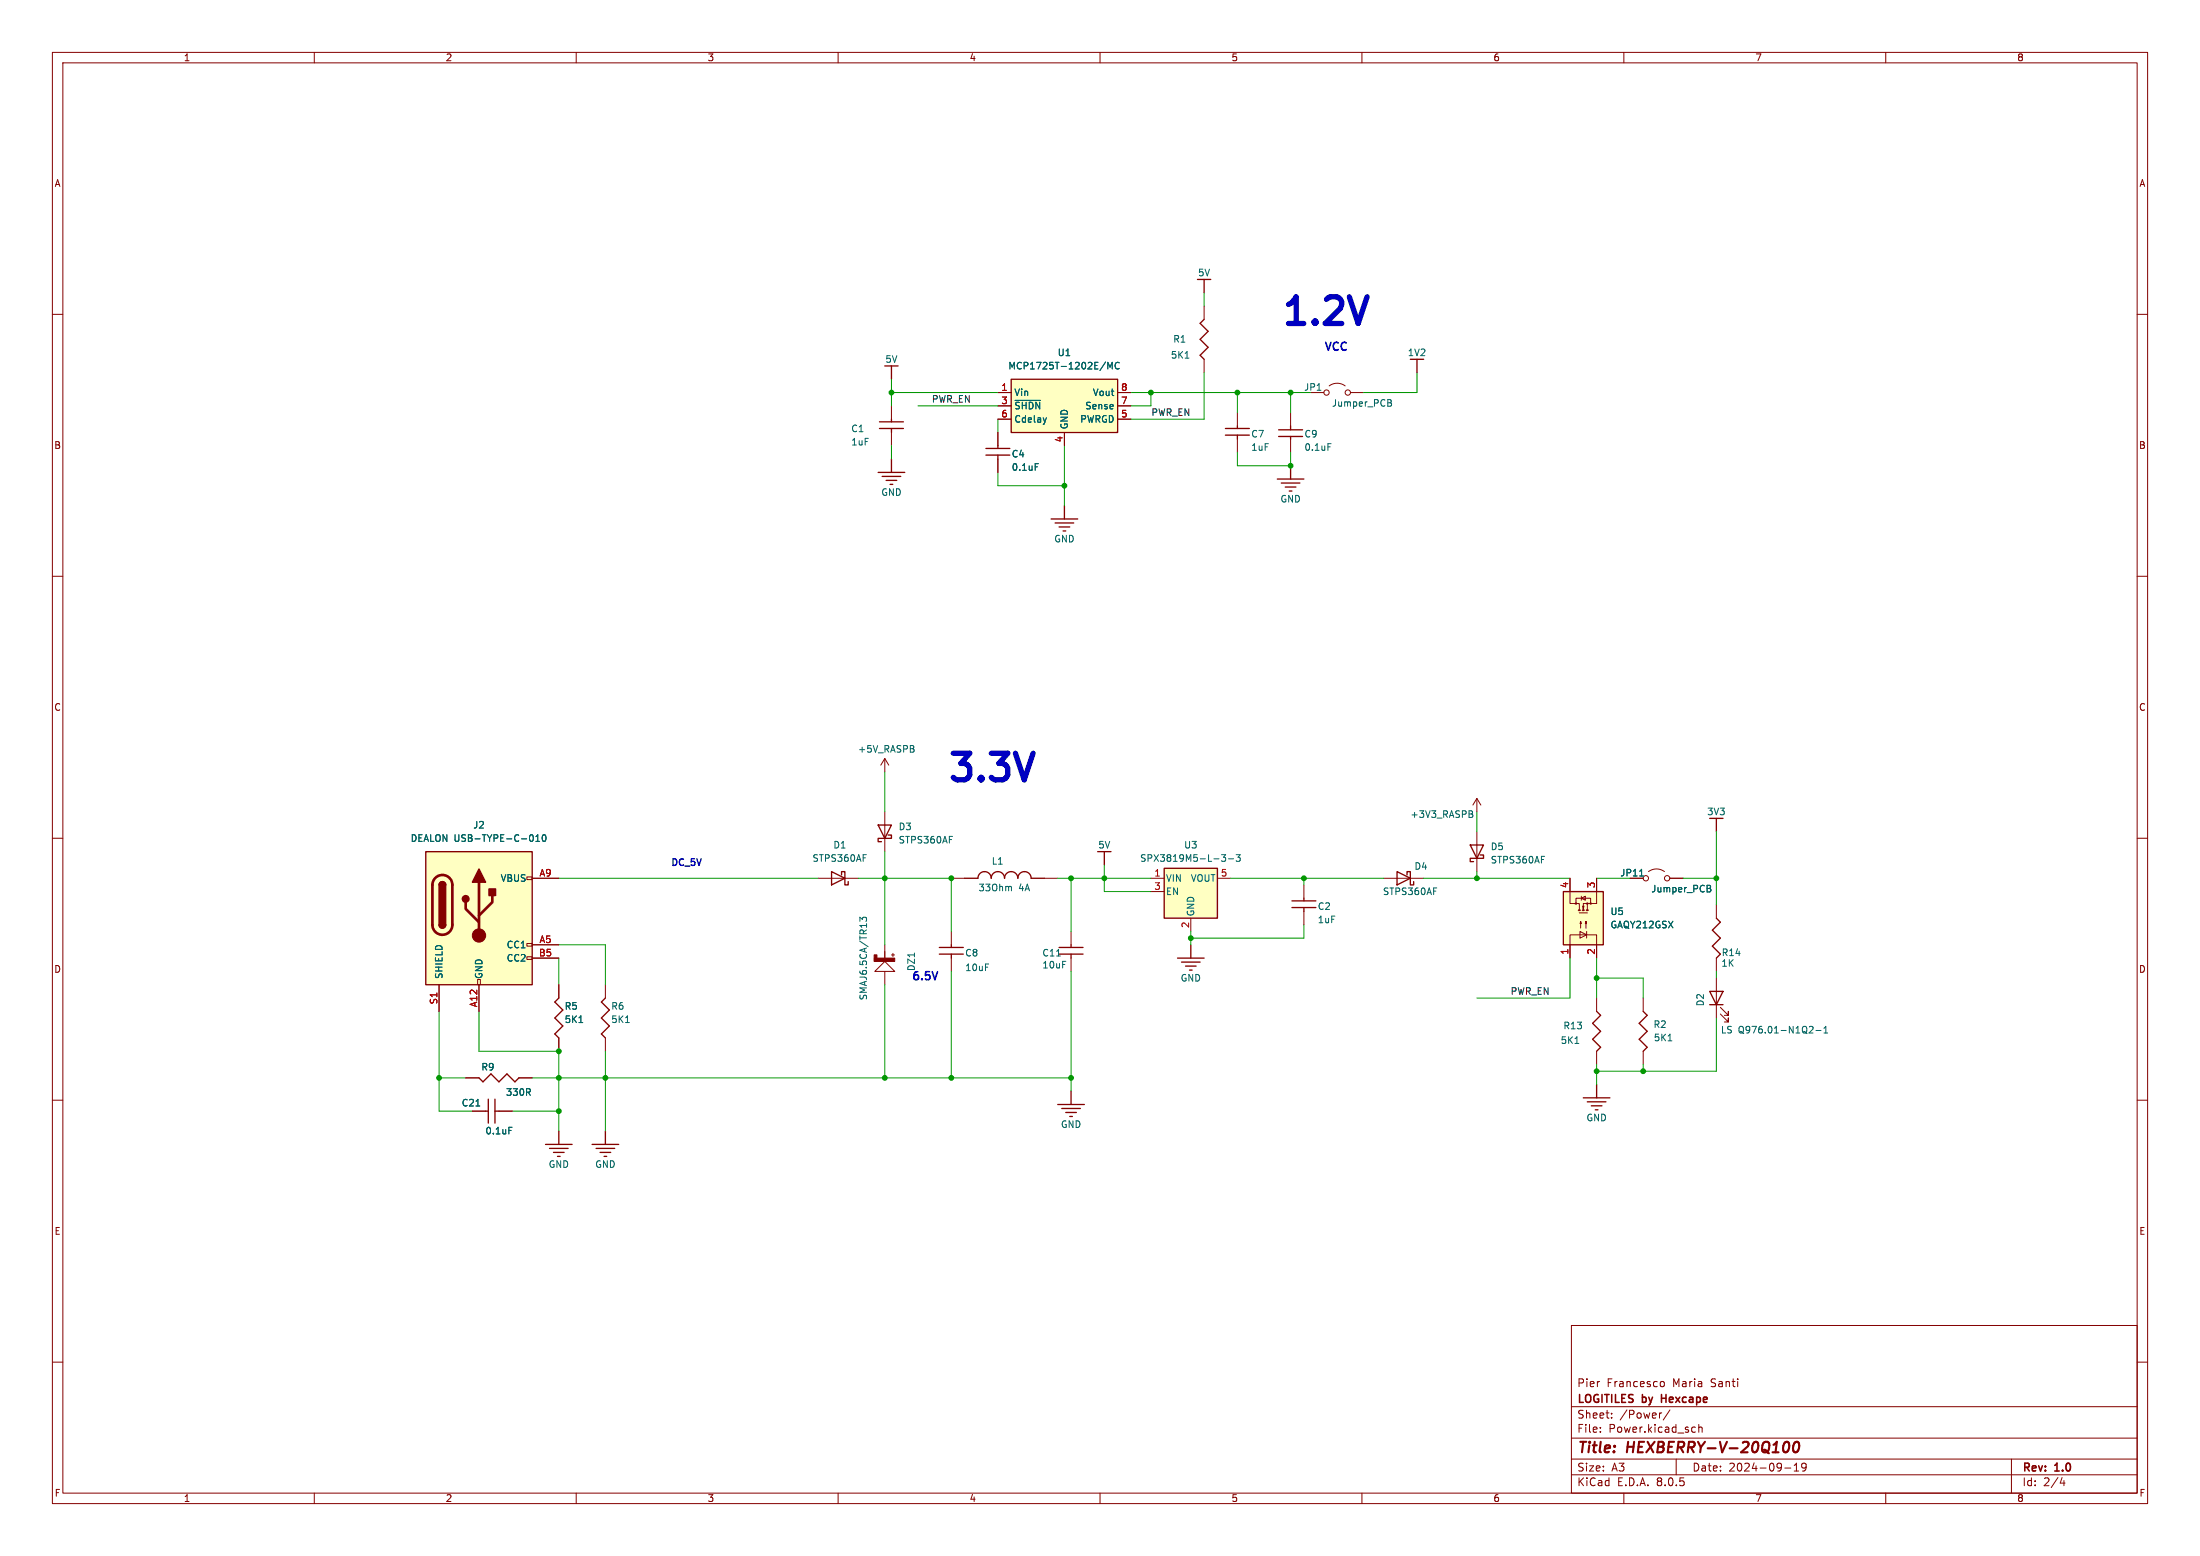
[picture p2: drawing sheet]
<svg xmlns="http://www.w3.org/2000/svg" width="420mm" height="297mm" viewBox="0 0 420 297" stroke-linecap="round" stroke-linejoin="round" font-family="sans-serif">
<g fill="none" stroke="#840000" stroke-width=".19">
<path d="M10 10h400v277h-400zM12 12h396v273h-396zM60 10v2M110 10v2M160 10v2M210 10v2M260 10v2M310 10v2M360 10v2M10 60h2M408 60h2M10 110h2"/>
<path d="M408 110h2M10 160h2M168.9 144.8l-.8 1.3M168.9 144.8v2.5M168.9 144.8l.8 1.3M408 160h2M10 210h2M408 210h2M10 260h2M300 253h108v32h-108zM408 260h2M300 278.5h108"/>
<path d="M300 274.5h108M300 268.5h108M305.5 273.2v.2M305.5 272.5v.1M307.7 270.5v.2M307.7 269.8v.1M317.1 263.8l.3-.1 .3 .3-.1 .6h-.5M317.2 269.7l-.3 .1M318.8 269.1l-1.3 1.9M320 278.5v3M323.2 272.4l.5 .1M323.7 273.3l-.5 .1"/>
<path d="M324.3 272.5l.2-.1 .4 .1v.9M324.3 271.9v1.5M342.5 279.7l.4-.4v1.5M344.8 279.9l-.3 .3h-.3l-.3-.3 .2-.5 .4-.1 .2 .1a.99 .99 0 0 1-.3 1.4h-.3M384 278.5v6.5M60 285v2M110 285v2M160 285v2M210 285v2M260 285v2M300 281.5h108M310 285v2"/>
<path d="M340.7 280.2h1.2M342.5 280.8h.9M360 285v2M393.7 282l-.4 1.1h.9M394 282.6v1"/>
</g>
<path d="M340.8 275.3a.44 .44 0 0 1 .7 .3 1.15 1.15 0 0 1-.7 1.6M342.6 275.4a.46 .46 0 0 1 .5-.2 .46 .46 0 0 1 .3 .4 1.15 1.15 0 0 1-.7 1.6l-.2-.1a1.53 1.53 0 0 1 .1-1.7z" fill="none" stroke="#840000" stroke-width=".4"/>
<path d="M317.2 266.2v1.5M317.2 266.9h.8" fill="none" stroke="#840000" stroke-width=".3"/>
<path d="M174.4 143l.1 .2-.1 .3M174.4 142.4v.4" fill="none" stroke="#006464" stroke-width=".19"/>
<path d="M193 72.4h20.4v10.2h-20.4z" fill="#ffffc2"/>
<g fill="none" stroke="#840000" stroke-width=".25">
<path d="M193 72.4h20.4v10.2h-20.4zM233.9 83.1h4.6M233.9 81.8h4.6M236.2 81.3v.5M236.2 83.1v.7M243.8 91.4h5.1M244.1 83.3h4.6M244.1 82h4.6M244.6 92.2h3.6M245.4 93h2M246.1 93.7h.5M246.4 81.3v.7"/>
<path d="M246.4 83.3v.5M246.4 88.9v2.5M167.6 157.5h2.6l-1.3 2.5zM169.5 159.4h.7v.6h-2.6v.7h.7M184.1 167.6h2.6a1.27 1.27 0 0 1 1.3-1.2 1.27 1.27 0 0 1 1.2 1.2 1.27 1.27 0 0 1 1.3-1.2 1.27 1.27 0 0 1 1.3 1.2 1.27 1.27 0 0 1 1.2-1.2 1.27 1.27 0 0 1 1.3 1.2 1.27 1.27 0 0 1 1.3-1.2 1.27 1.27 0 0 1 1.2 1.2h2.6M210.8 162.6v2.5M266.7 166.4l2.5 1.2-2.5 1.3zM268.6 167v-.6h.6v2.5h.7v-.6M280.7 161.3h2.5l-1.3 2.5zM282.6 163.2h.6v.6h-2.5v.7h.6M179.3 182.1h4.6M179.3 180.8h4.6"/>
<path d="M181.6 180.3v.5M181.6 182.1v.8M202.2 182.1h4.6M202.2 180.8h4.6M204.5 180.3v.5M204.5 182.1v.8M304.8 193l.8 .8-1.6 1.5 1.6 1.6-1.6 1.5 1.6 1.5-.8 .8M91.4 205.7l.8 .8 1.5-1.5 1.5 1.5 1.6-1.5 1.5 1.5 .8-.8M104.1 218.4h5.1M104.9 219.2h3.6M105.7 220h2M106.7 215.9v2.5"/>
<path d="M113 218.4h5.1M113.8 219.2h3.5M114.6 220h2M115.6 215.9v2.5M201.9 210.8h5.1M202.7 211.6h3.5M203.5 212.3h2M204.2 213.1h.5M204.5 208.3v2.5M302.3 209.6h5M303 210.3h3.6M303.8 211.1h2"/>
<path d="M304.5 211.8h.6M304.8 207v2.6M106.4 220.7h.5M115.3 220.7h.5"/>
</g>
<g fill="none" stroke="#840000" stroke-width=".19">
<path d="M190.5 77.5h2.5M190.5 74.9h2.5M213.4 77.5h2.5M213.4 74.9h2.5M236.2 78.7v2.6M246.4 78.7v2.6M190.5 80h2.5M203.2 82.6v2.5M213.4 80h2.5M236.2 83.8v2.6M246.4 83.8v2.6M168.9 154.9v7.7"/>
<path d="M281.9 152.4l-.7 1.3M281.9 152.4v2.5M281.9 158.8v7.6M281.9 152.4l.8 1.3M181.6 167.6h2.5M181.6 177.8v2.5M199.4 167.6h2.5M204.5 177.8v2.5M264.2 167.6h7.6M168.9 183.5l1.9 1.9h-3.8zM168.9 180.3v2.6M168.9 185.4v2.6"/>
<path d="M181.6 182.9v2.5M204.5 182.9v2.5M304.8 190.5v2.5M88.9 205.7h2.5M99.1 205.7h2.5M304.8 200.7v2.5"/>
</g>
<g fill="none" stroke="#006464" stroke-width=".19">
<path d="M193.8 76.4h4.9M199.8 79.7l-.3 .9M211.1 69.1l-1.1 1.6M211.5 70.4v-1.2l.4 .9 .4-.9v1.2M213.7 69.3a.6 .6 0 0 0-.9 .4 .6 .6 0 0 0 .6 .7l.3-.1M253.5 84.7h.6M280.4 154.8l.7 .1v.2l-.2 .3M280.4 155.4h.5M280.9 155.4l.3 .2-.1 .3-.7 .1M164.2 175.9v-.8l.4 .4 .2-.4h.5l.1 .2-.1 .6M192.9 169.2l.2 .2v.6M201.7 182.5h.7"/>
<path d="M300.7 199.2h.7"/>
</g>
<g fill="#840000" stroke="#840000" stroke-width=".19">
<path d="M166.9 182.3h.5v1.2h-.5z"/>
<path d="M166.9 182.9h3.9v.6h-3.9z"/>
</g>
<path d="M298.4 170.2h7.7v10.1h-7.7z" fill="#ffffc2"/>
<path d="M298.4 170.2h7.7v10.1h-7.7z" fill="none" stroke="#840000" stroke-width=".25"/>
<g fill="none" stroke="#840000" stroke-width=".19">
<path d="M299.7 167.6v4.9h1.8v1.2M300.9 172.5v-1h2.8v1M301.6 177.8l1.3 .6-1.3 .7zM301.8 175.9l-.2 .4h.3l-.1-.4v1.3M301.9 171.5l.7-.4v.7zM301.9 171.1v.7M302.1 173h.3l-.1 .5zM302.8 175.9l-.2 .4h.3l-.1-.4v1.3M302.9 177.8v1.3M303 172.5v1.2M304.8 167.6v4.9h-2.5v1.2M299.7 182.9v-4.5h5.1v4.5"/>
<circle cx="300.9" cy="172.5" r=".13"/>
<circle cx="303" cy="172.5" r=".13"/>
<circle cx="303.7" cy="172.5" r=".13"/>
</g>
<path d="M301.5 174.2h1.5" fill="none" stroke="#840000" stroke-width=".2"/>
<path d="M301.4 173.7h.2M302.1 173.7h.3M302.9 173.7h.2" fill="none" stroke="#840000" stroke-width=".36"/>
<path d="M222.2 165.7h10.2v9.6h-10.2z" fill="#ffffc2"/>
<g fill="none" stroke="#840000" stroke-width=".25">
<path d="M229.9 53.3v2.6M229.9 61l-.8 .7 1.5 1.5-1.5 1.6 1.5 1.5-1.5 1.5 .8 .8M327.7 156.2v2.6M158.7 166.4l2.6 1.2-2.6 1.3zM160.7 167v-.6h.6v2.5h.6v-.6M222.2 165.7h10.2v9.6h-10.2zM246.6 173.2h4.6M246.6 172h4.6M248.9 171.5v.5M248.9 173.2v.8M327.7 175.3l.7 .7-1.5 1.5 1.5 1.6-1.5 1.5 1.5 1.5-.7 .8M106.7 190.5l-.8 .8 1.5 1.5-1.5 1.5 1.5 1.5-1.5 1.6 .8 .7"/>
<path d="M224.8 182.9h5.1M225.6 183.6h3.5M226.3 184.4h2M227.1 185.2h.5M227.3 180.3v2.6M313.7 193l.8 .8-1.6 1.5 1.6 1.6-1.6 1.5 1.6 1.5-.8 .8M326.4 189.2h2.5l-1.2 2.6zM326.4 191.8h2.5"/>
</g>
<g fill="none" stroke="#840000" stroke-width=".19">
<path d="M229.9 58.4v2.6M229.9 68.6v2.5M156.2 167.6h7.6M219.7 167.6h2.5M219.7 170.2h2.5M227.3 175.3v2.5M232.4 167.6h2.5M248.9 168.9v2.6M248.9 174v2.5M311.1 167.6h2.6M314.7 166.4a2.54 2.54 0 0 1 3.1 0M318.8 167.6h2.5"/>
<path d="M327.7 172.7v2.6M106.7 188v2.5M106.7 198.1v2.6M313.7 190.5v2.5M327.7 182.9v2.5M327.7 186.7v7.6M328.4 193.5l1.5 1.6v-.8v.8h-.7M328.4 192.3l1.5 1.5v-.8v.8h-.7M313.7 200.7v2.5"/>
<circle cx="314.2" cy="167.6" r=".51"/>
<circle cx="318.3" cy="167.6" r=".51"/>
</g>
<g fill="none" stroke="#006464" stroke-width=".19">
<path d="M226.3 68.4h.7M233.2 163.1h.8l-.4 .5 .3 .1v.6l-.2 .1-.5-.1M234.5 163.9h1M236 163.1h.8l-.5 .5 .4 .1v.6l-.2 .1-.5-.1M313 167.2h.7M325.9 169l.6 .1 .1 .2-.3 .3M325.9 169.6h.4M326.3 169.6l.3 .2v.3l-.7 .2M110.5 195.2h.8M318.5 198.7h.7M345.6 195.9l.4 .1 .1 .3-.8 .9h.8M346.7 196.7h.9"/>
<path d="M348.2 197.2h.7M348.2 196.3l.4-.4v1.3"/>
</g>
<path d="M81.3 162.6h20.3v25.4h-20.3z" fill="#ffffc2"/>
<g fill="none" stroke="#840000" stroke-width=".19">
<path d="M170.2 77.5v2.5M190.5 74.9h2.5M190.5 77.5h2.5M213.4 74.9h2.5M213.4 77.5h2.5M250.2 74.9h2.5M253.7 73.7a2.54 2.54 0 0 1 3.1 0M257.8 74.9h2.5M170.2 82.6v2.5M190.5 82.6v2.5M190.5 87.6v2.6M190.5 80h2.5"/>
<path d="M203.2 82.6v2.5M213.4 80h2.5M100.6 167.4h1v.5h-1zM101.6 167.6h5.1M299.7 167.6v2.6M304.8 167.6v2.6M311.1 167.6h2.6M318.8 167.6h2.5M83.8 188v5M91.2 186.9h.5v1.1h-.5zM91.4 188v5M100.6 182.6h1v.5h-1z"/>
<path d="M100.6 180.1h1v.5h-1zM101.6 180.3h5.1M101.6 182.9h5.1M106.7 188v2.5M106.7 198.1v2.6M115.6 188v2.5M115.6 198.1v2.6M299.7 180.3v2.6M304.8 180.3v2.6M88.9 205.7h2.5M90.2 212.1h2.5M95.2 212.1h2.6"/>
<path d="M99.1 205.7h2.5"/>
<circle cx="253.2" cy="74.9" r=".51"/>
<circle cx="257.3" cy="74.9" r=".51"/>
</g>
<g fill="none" stroke="#840000" stroke-width=".25">
<path d="M170.2 69.9v2.5M270.5 68.6v2.5M167.6 90.2h5.1M167.9 81.8h4.6M167.9 80.5h4.6M168.4 90.9h3.6M169.2 91.7h2M169.9 92.5h.5M170.2 80v.5M170.2 81.8v.8M170.2 87.6v2.6M188.2 86.9h4.6"/>
<path d="M188.2 85.6h4.6M190.5 85.1v.5M190.5 86.9v.7M200.7 99.1h5M201.4 99.8h3.6M203.2 96.5v2.6M202.2 100.6h2M202.9 101.3h.6M81.3 162.6h20.3v25.4h-20.3zM83.8 176.5a.64 .64 0 0 0 .7 .7 .64 .64 0 0 0 .6-.7M83.8 168.9a.64 .64 0 0 1 .7-.6 .64 .64 0 0 1 .6 .6M115.6 190.5l-.8 .8 1.5 1.5-1.5 1.5 1.5 1.5-1.5 1.6 .8 .7"/>
<path d="M92.7 212.1h.5M93.2 209.8v4.6M94.5 209.8v4.6M94.5 212.1h.7"/>
</g>
<path d="M83.1 167.6a1.9 1.9 0 0 1 2.1-.4 1.9 1.9 0 0 1 1.2 1.7v7.6a1.91 1.91 0 0 1-1.9 1.9 1.91 1.91 0 0 1-2-1.9l.1-7.7 .1-.7zM88.9 172.2v1.3l2.5 2.5M91.4 168.4v10.2M94 170.9v1.3l-2.6 2.6" fill="none" stroke="#840000" stroke-width=".51"/>
<g fill="#840000" stroke="#840000" stroke-width=".25">
<path d="M83.8 176.5h1.3a.64 .64 0 0 1-.6 .7 .64 .64 0 0 1-.7-.7z"/>
<path d="M83.8 168.9h1.3v7.6h-1.3z"/>
<path d="M84 168.5a.64 .64 0 0 1 .7-.2 .64 .64 0 0 1 .4 .6h-1.3z"/>
<path d="M91.4 165.9l1.3 2.5h-2.5z"/>
<path d="M93.3 169.7h1.3v1.2h-1.3z"/>
<circle cx="88.9" cy="171.6" r=".63"/>
</g>
<circle cx="91.4" cy="178.6" r="1.27" fill="#840000" stroke="#840000" stroke-width=".19"/>
<g fill="none" stroke="#006464" stroke-width=".19">
<path d="M193.8 76.4h4.9M199.8 79.7l-.3 .9M211.1 69.1l-1.1 1.6M211.5 70.4v-1.2l.4 .9 .4-.9v1.2M213.7 69.3a.6 .6 0 0 0-.9 .4 .6 .6 0 0 0 .6 .7l.3-.1M264.9 76.3l.6 .1 .1 .2-.2 .3M264.9 76.9h.5M265.4 76.9l.3 .2-.1 .3-.7 .1M197.6 88.5h.6M101.4 159.3a.68 .68 0 0 1 .4 .7 .68 .68 0 0 1-.4 .6M102.3 159.7l.4-.4v1.3M103.7 159.4l.1-.1a.68 .68 0 0 1 .4 .7 .68 .68 0 0 1-.4 .6 .84 .84 0 0 1-.1-1.2z"/>
<path d="M102.3 160.6h.7M313 167.2h.7M325.9 169l.6 .1 .1 .2-.3 .3M325.9 169.6h.4M326.3 169.6l.3 .2v.3l-.7 .2M110.5 195.2h.8M119.4 195.2h.7M90.9 211.1h.7M97.1 215.2h.7"/>
</g>
<path d="M261 56.7l-1.7 5M197.2 143.8l-1.7 5.1" fill="none" stroke="#0000c2" stroke-width="1"/>
<g fill="none" stroke="#009600" stroke-width=".19">
<path d="M229.9 55.9v2.5M170.2 74.9h20.3M170.2 72.4v5.1M175.3 77.5h15.2M215.9 74.9h34.3M219.7 74.9v2.6h-3.8M229.9 71.1v8.9h-14M236.2 74.9v3.8M246.4 74.9v3.8M270.5 71.1v3.8h-10.2M170.2 85.1v2.5M190.5 90.2v2.5h12.7"/>
<path d="M190.5 80v2.6M203.2 85.1v11.4M236.2 86.4v2.5h10.2v-2.5M168.9 147.3v7.6M281.9 154.9v3.9M327.7 158.8v13.9M106.7 167.6h49.5M163.8 167.6h17.8v10.2M168.9 162.6v17.7M201.9 167.6h17.8M204.5 167.6v10.2M210.8 165.1v5.1h8.9"/>
<path d="M227.3 177.8v2.5M234.9 167.6h29.3M248.9 167.6v1.3M248.9 176.5v2.6h-21.6M271.8 167.6h27.9M281.9 166.4v1.2M304.8 167.6h6.3M321.3 167.6h6.4M83.8 193v19.1h6.4M91.4 193v7.7h15.3v15.2M106.7 182.9v5.1M106.7 180.3h8.9v7.7"/>
<path d="M168.9 188v17.7M181.6 185.4v20.3M204.5 185.4v22.9M299.7 182.9v7.6h-17.8M304.8 186.7h8.9v3.8M304.8 182.9v7.6M327.7 185.4v1.3M327.7 194.3v10.2h-22.9M83.8 205.7h5.1M97.8 212.1h8.9M101.6 205.7h102.9M115.6 200.7v15.2"/>
<path d="M304.8 203.2v3.8M313.7 203.2v1.3"/>
</g>
<g fill="#009600" stroke="#009600" stroke-width=".19">
<circle cx="170.2" cy="74.9" r=".46"/>
<circle cx="219.7" cy="74.9" r=".46"/>
<circle cx="236.2" cy="74.9" r=".46"/>
<circle cx="246.4" cy="74.9" r=".46"/>
<circle cx="203.2" cy="92.7" r=".46"/>
<circle cx="246.4" cy="88.9" r=".46"/>
<circle cx="181.6" cy="205.7" r=".46"/>
<circle cx="204.5" cy="167.6" r=".46"/>
<circle cx="181.6" cy="167.6" r=".46"/>
<circle cx="210.8" cy="167.6" r=".46"/>
<circle cx="168.9" cy="167.6" r=".46"/>
<circle cx="204.5" cy="205.7" r=".46"/>
<circle cx="227.3" cy="179.1" r=".46"/>
<circle cx="248.9" cy="167.6" r=".46"/>
<circle cx="327.7" cy="167.6" r=".46"/>
<circle cx="313.7" cy="204.5" r=".46"/>
<circle cx="304.8" cy="204.5" r=".46"/>
<circle cx="304.8" cy="186.7" r=".46"/>
<circle cx="281.9" cy="167.6" r=".46"/>
<circle cx="115.6" cy="205.7" r=".46"/>
<circle cx="168.9" cy="205.7" r=".46"/>
<circle cx="106.7" cy="205.7" r=".46"/>
<circle cx="83.8" cy="205.7" r=".46"/>
<circle cx="106.7" cy="212.1" r=".46"/>
<circle cx="106.7" cy="200.7" r=".46"/>
</g>
<g font-size="7.1" fill="#0000c2">
<text x="244" y="63.5">1.2V</text>
<text x="180.2" y="150.6">3.3V</text>
</g>
<g font-size="2.8" fill="#840000">
<text x="301" y="277.9">Title:</text>
<text x="310.6" y="277.9">HEXBERRY-V-20Q100</text>
</g>
<g font-size="2.1" fill="#0000c2">
<text x="252.7" y="67.1">VCC</text>
<text x="174" y="187.2">6.5V</text>
</g>
<g font-size="2.1" fill="#840000">
<text x="301" y="268.2">LOGITILES</text>
<text x="301" y="265">Pier</text>
<text x="306.7" y="265">Francesco</text>
<text x="313.6" y="268.2">by</text>
<text x="317.8" y="268.2">Hexcape</text>
<text x="319.4" y="265">Maria</text>
<text x="326.7" y="265">Santi</text>
<text x="301" y="273.7">File:</text>
<text x="301" y="271">Sheet:</text>
<text x="307.1" y="273.7">Power.kicad_sch</text>
<text x="309.2" y="271">/Power/</text>
<text x="301" y="281.1">Size:</text>
<text x="307.6" y="281.1">A3</text>
<text x="323" y="281.1">Date:</text>
<text x="330" y="281.1">2024-09-19</text>
<text x="386" y="281.3">Rev:</text>
<text x="392.4" y="281.3">1.0</text>
<text x="301" y="283.9">KiCad</text>
<text x="308.7" y="283.9">E.D.A.</text>
<text x="316.3" y="283.9">8.0.5</text>
<text x="386" y="283.9">Id:</text>
<text x="390.1" y="283.9">2/4</text>
</g>
<g font-size="1.8" fill="#840000">
<text x="35" y="11.9">1</text>
<text x="85" y="11.9">2</text>
<text x="135" y="11.9">3</text>
<text x="185" y="11.9">4</text>
<text x="235" y="11.9">5</text>
<text x="285" y="11.9">6</text>
<text x="335" y="11.9">7</text>
<text x="385" y="11.9">8</text>
<text x="10.3" y="35.9">A</text>
<text x="408.3" y="35.9">A</text>
<text x="10.3" y="85.9">B</text>
<text x="408.2" y="85.9">B</text>
<text x="10.3" y="135.9">C</text>
<text x="408.2" y="135.9">C</text>
<text x="10.3" y="185.9">D</text>
<text x="408.2" y="185.9">D</text>
<text x="10.3" y="235.9">E</text>
<text x="408.3" y="235.9">E</text>
<text x="10.3" y="285.9">F</text>
<text x="35" y="286.9">1</text>
<text x="85" y="286.9">2</text>
<text x="135" y="286.9">3</text>
<text x="185" y="286.9">4</text>
<text x="235" y="286.9">5</text>
<text x="285" y="286.9">6</text>
<text x="335" y="286.9">7</text>
<text x="385" y="286.9">8</text>
<text x="408.3" y="285.9">F</text>
</g>
<g font-size="1.8" fill="#006464">
<text x="228.6" y="52.9">5V</text>
<text x="223.9" y="65.6">R1</text>
<text x="168.9" y="69.4">5V</text>
<text x="192.4" y="70.7">MCP1725T-1202E/MC</text>
<text x="201.8" y="68.2">U1</text>
<text x="223.4" y="68.6">5K1</text>
<text x="268.7" y="68.2">1V2</text>
<text x="193.5" y="75.8">Vin</text>
<text x="208.5" y="75.8">Vout</text>
<text x="248.9" y="74.8">JP1</text>
<text x="254.2" y="77.8">Jumper_PCB</text>
<text x="162.4" y="82.7">C1</text>
<text x="193.5" y="80.9">Cdelay</text>
<text x="193.5" y="78.3">~{SHDN}</text>
<text x="204.1" y="82" transform="rotate(-90 204.1 82)">GND</text>
<text x="206.1" y="80.9">PWRGD</text>
<text x="207.1" y="78.3">Sense</text>
<text x="238.8" y="83.7">C7</text>
<text x="248.9" y="83.7">C9</text>
<text x="162.4" y="85.2">1uF</text>
<text x="193" y="87.5">C4</text>
<text x="238.8" y="86.2">1uF</text>
<text x="248.9" y="86.2">0.1uF</text>
<text x="168.1" y="94.8">GND</text>
<text x="193" y="90.1">0.1uF</text>
<text x="244.3" y="96.1">GND</text>
<text x="201.2" y="103.7">GND</text>
<text x="163.7" y="143.9">+5V_RASPB</text>
<text x="325.8" y="155.8">3V3</text>
<text x="78.3" y="160.9">DEALON USB-TYPE-C-010</text>
<text x="90.2" y="158.3">J2</text>
<text x="171.5" y="158.7">D3</text>
<text x="171.5" y="161.2">STPS360AF</text>
<text x="269.2" y="156.3">+3V3_RASPB</text>
<text x="155" y="164.7">STPS360AF</text>
<text x="159" y="162.2">D1</text>
<text x="189.2" y="165.2">L1</text>
<text x="209.6" y="162.2">5V</text>
<text x="217.6" y="164.7">SPX3819M5-L-3-3</text>
<text x="226" y="162.2">U3</text>
<text x="269.9" y="166.2">D4</text>
<text x="284.5" y="162.5">D5</text>
<text x="284.5" y="165">STPS360AF</text>
<text x="309.2" y="167.5">JP11</text>
<text x="95.5" y="168.5">VBUS</text>
<text x="186.7" y="170.3">33Ohm</text>
<text x="194.5" y="170.3">4A</text>
<text x="222.5" y="168.5">VIN</text>
<text x="222.5" y="171">EN</text>
<text x="227.2" y="168.5">VOUT</text>
<text x="251.5" y="173.9">C2</text>
<text x="263.9" y="171">STPS360AF</text>
<text x="315.1" y="170.5">Jumper_PCB</text>
<text x="228.2" y="175" transform="rotate(-90 228.2 175)">GND</text>
<text x="251.5" y="176.4">1uF</text>
<text x="307.4" y="174.9">U5</text>
<text x="307.4" y="177.4">GAQY212GSX</text>
<text x="96.6" y="181.2">CC1</text>
<text x="96.6" y="183.7">CC2</text>
<text x="184.2" y="182.8">C8</text>
<text x="184.2" y="185.6">10uF</text>
<text x="198.9" y="182.8">C11</text>
<text x="198.9" y="185.1">10uF</text>
<text x="328.5" y="184.7">1K</text>
<text x="328.6" y="182.7">R14</text>
<text x="84.7" y="186.9" transform="rotate(-90 84.7 186.9)">SHIELD</text>
<text x="92.3" y="186.9" transform="rotate(-90 92.3 186.9)">GND</text>
<text x="165.7" y="191" transform="rotate(-90 165.7 191)">SMAJ6.5CA/TR13</text>
<text x="225.3" y="187.6">GND</text>
<text x="107.7" y="192.9">R5</text>
<text x="107.7" y="195.5">5K1</text>
<text x="116.6" y="192.9">R6</text>
<text x="116.6" y="195.5">5K1</text>
<text x="298.4" y="196.7">R13</text>
<text x="315.6" y="196.4">R2</text>
<text x="325.5" y="192.2" transform="rotate(-90 325.5 192.2)">D2</text>
<text x="328.4" y="197.5">LS</text>
<text x="331.8" y="197.5">Q976.01-N1Q2-1</text>
<text x="297.9" y="199.5">5K1</text>
<text x="315.6" y="198.9">5K1</text>
<text x="91.8" y="204.5">R9</text>
<text x="96.5" y="209.4">330R</text>
<text x="88" y="211.4">C21</text>
<text x="202.4" y="215.5">GND</text>
<text x="302.8" y="214.2">GND</text>
<text x="92.6" y="216.7">0.1uF</text>
<text x="104.6" y="223.1">GND</text>
<text x="113.5" y="223.1">GND</text>
</g>
<g font-size="1.8" fill="#0f0f0f">
<text x="177.8" y="76.9">PWR_EN</text>
<text x="219.7" y="79.5">PWR_EN</text>
<text x="288.3" y="190">PWR_EN</text>
</g>
<g font-size="1.8" fill="#a90000">
<text x="191.1" y="74.7">1</text>
<text x="191.1" y="77.2">3</text>
<text x="213.9" y="77.2">7</text>
<text x="213.9" y="74.7">8</text>
<text x="191.1" y="79.8">6</text>
<text x="213.9" y="79.8">5</text>
<text x="202.9" y="84.5" transform="rotate(-90 202.9 84.5)">4</text>
<text x="102.9" y="167.4">A9</text>
<text x="220.3" y="167.4">1</text>
<text x="233" y="167.4">5</text>
<text x="220.3" y="169.9">3</text>
<text x="299.5" y="169.6" transform="rotate(-90 299.5 169.6)">4</text>
<text x="304.5" y="169.6" transform="rotate(-90 304.5 169.6)">3</text>
<text x="227.1" y="177.2" transform="rotate(-90 227.1 177.2)">2</text>
<text x="102.8" y="182.6">B5</text>
<text x="102.9" y="180.1">A5</text>
<text x="299.5" y="182.3" transform="rotate(-90 299.5 182.3)">1</text>
<text x="304.5" y="182.3" transform="rotate(-90 304.5 182.3)">2</text>
<text x="83.6" y="191.8" transform="rotate(-90 83.6 191.8)">S1</text>
<text x="91.2" y="192.4" transform="rotate(-90 91.2 192.4)">A12</text>
</g>
<g font-size="1.8" fill="#0000c2">
<text x="128" y="165.4">DC_5V</text>
<text x="174.9" y="185.5" transform="rotate(-90 174.9 185.5)">DZ1</text>
</g>
<text font-size="1.1" fill="#840000" x="171" y="182.9" transform="rotate(-90 171 182.9)">+</text>
</svg>
